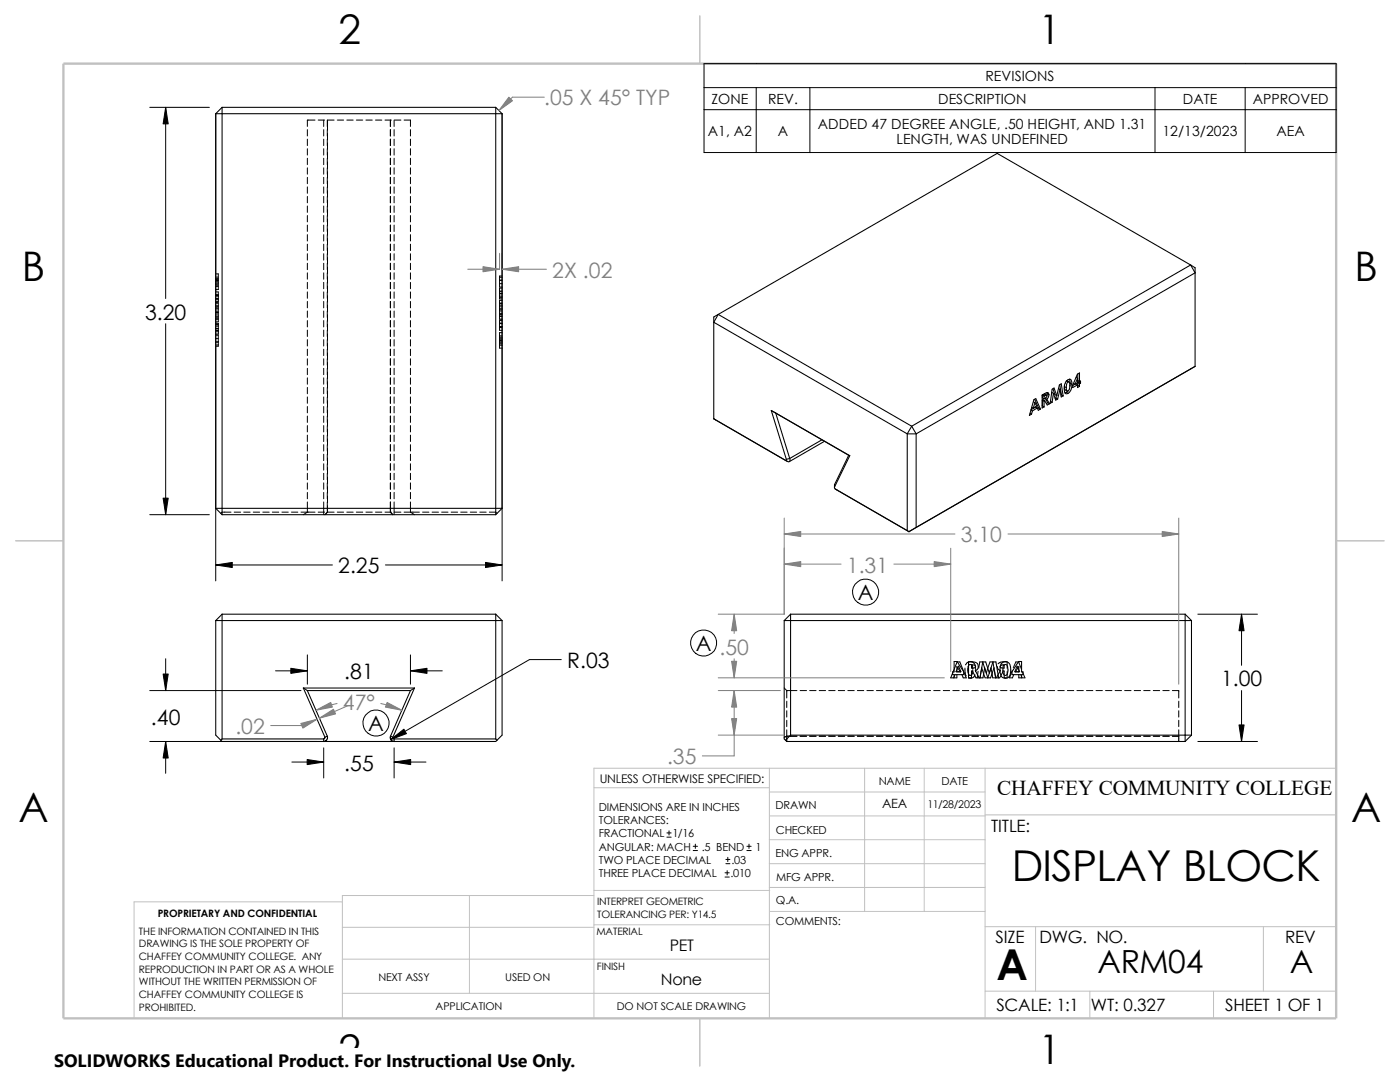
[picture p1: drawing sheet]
<svg xmlns="http://www.w3.org/2000/svg" width="279mm" height="216mm" viewBox="0 0 279 216" stroke-linecap="round" stroke-linejoin="round" font-family="sans-serif">
<g fill="none" stroke="#c0c0c0" stroke-width=".2">
<path d="M118.5 157.2h35M153.5 153.3v49.9M153.5 158h43.1M172.6 153.3v28.6M184.4 153.3v28.6M196.6 153.3v49.9M266.7 153.3h-148.2v49.9M68.3 180h-41.5v23.2M93.7 178.7v19.5M118.5 178.7h-50.2v24.5M118.5 177.7h35.1M153.5 167.6h43.1"/>
<path d="M153.5 162.8h43.1M153.5 172.3h43.1M153.5 177.1h43.1M196.6 162.6h70.1M68.3 198.2h85.2M68.3 191.4h85.2M68.3 185h50.2M118.5 184.5h35.1M153.6 181.9h43M196.6 197.8h70.1M196.6 184.9h70.1M206.7 184.9v12.9"/>
<path d="M217.5 197.8v5.4M242.2 197.8v5.4M252.1 184.9v12.9"/>
</g>
<path d="M139.7 3.2v9.5M3.1 107.9h9.6M266.7 107.9h9.5M139.7 203.2v9.5" fill="none" stroke="#c0c0c0" stroke-width=".21"/>
<path d="M12.7 12.7h254v190.5h-254z" fill="none" stroke="#c0c0c0" stroke-width=".47"/>
<g fill="none" stroke="#000" stroke-width=".21">
<path d="M43.1 22.7v78.7M43.1 22.7h57.1M44.3 21.4v81.3M44.3 21.4h54.6M44.3 21.4l-1.2 1.3M98.9 21.4v81.3M98.9 21.4l1.3 1.3M100.2 22.7v78.7M237.6 52.9l.9 1.5-55.7 32.2M237.6 52.9l-55.7 32.1M237.6 52.9l.9 .5v19.7M237.6 52.9l-38.6-22.3-55.7 32.1"/>
<path d="M143.3 62.7l38.6 22.3M143.3 62.7l-.8 1.6 38.6 22.3M143.3 62.7l-.8 .5v20.4M206.5 79.7l.8 1.7M208 79.4l.4 .2M208.2 78.8l.3-.1 .4 .2M208.2 78.8l-.2 .1 .4 .1M208.2 78.8l.3 .2M208.4 79v.6M208.5 79l.3-.2a.24 .24 0 0 1 .2 .3 .24 .24 0 0 1-.2 .2l-.3 .2M208.5 80l-.1 .1M208.5 80l.5 .8 .5-.2"/>
<path d="M208.5 80l-.3-.2h-.2l.4 .3M208.5 79h-.1M208.5 79.5l-.1 .1M208.6 79.5l.5 .8M208.6 79.5l.3 .2M208.9 79.7l.6 .9M208.9 78.3l.1 .3M209 78.6l-.1 .3M209 78.6l.3 .2M209.3 78.8l-.1 .5-.3 .4M209.3 78.8v-.4l-.3-.1-1 .5v2.6l.4-.2M209.9 78.3l.3 .2"/>
<path d="M210.1 77.6l.4 1.1 .4 .3M210.2 78.5l-.2 1.8M210.2 78.5l.5 1.3 .4-.2M210.7 79.4l-.1 .1M210.7 79.4l.4 .2M210.8 78.9l-.1 .5M210.9 79l.5-2.2 .4-.2 .4 2.4M210.9 79l-.5-1.6-.4 .3-.4 2.8 .4-.2M211.2 77.5l.3 .2M211.5 76.8l.3 2M211.5 77.7l.3 1.5 .4-.2M211.5 77.7l-.4 1.9"/>
<path d="M211.8 78.8h-.1M211.8 78.8l.4 .2M212.4 77.1l.1 .5 .5 .4M212.4 76.9v.2M212.4 77.1l.4 .2M212.8 78.3l-.3 .1M212.8 76l.6 .2M212.8 78.3l.3 .2M212.9 76l.2 .2M213.1 78l-.3 .3M213.1 76.2h.2a1.49 1.49 0 0 1-.2 1.9l-.2-.2-.1-.6M213.1 76.2l-.2 .3-.1 .8"/>
<path d="M213.4 75.6l.2 .9M213.6 76.5l-.1 .6M213.6 76.5l.3 .2M213.9 76.7a.82 .82 0 0 0-.4-1.1 1.96 1.96 0 0 0-.9 2.9h.5M213.9 76.7l-.2 1.2-.6 .6M214.2 76.5l.3 .2M214.8 75.3l.3 .2M215.1 75.5v.9l-.6 .3M215.1 76.8v.5l.3-.2M215.1 76.8l-.4-.2-.6 .3M215.1 75.5l-.6 1.2M215.1 74.6v1.3l.3 .2"/>
<path d="M215.1 76.4v.5M215.1 76.9h.1M215.1 76.9l.3 .2M215.1 76.4l.3 .2M215.3 76v.2M215.3 76.2l-.2 .2M215.3 76.2l.3 .3M215.4 76.1v-1.7l-.4 .3-.9 2.2v.4l1-.5M215.4 76.6v.5M215.4 76.1l.2-.1v.5M215.6 76.5l-.2 .1M238.5 73.1l-55.7 32.1"/>
<path d="M238.5 73.1l-57.1 33M142.5 83.6l14.6 8.5M142.5 83.6l.3 .2M142.5 83.6h.1M153.9 81.9l15.7 9M153.9 81.9l3 9.8M153.9 81.9l.9 .5 2.8 9.1M156.9 91.7v.2h-.1l.3 .2M157.6 91.5l-.7 .2M157.6 91.5a.38 .38 0 0 1 0 .5 .38 .38 0 0 1-.5 .1M164 87.8l-6.4 3.7M164.5 88.1l-7 4"/>
<path d="M166.5 97.2l.2 .4M166.6 96.6l-.1 .7M166.6 96.6l-.1 .6M166.7 97.6l14.7 8.5M166.7 97.6l.3 .2M169.6 90.9l-3.1 6.3M169.6 90.9l-.2-.1-2.8 5.8M181.1 86.6h1.7M181.1 86.6v19.3l.3 .2M181.9 85l-.8 1.6M181.9 85l.9 1.6M182.8 86.6v18.6"/>
<path d="M205.6 82.5l.3 .1M205.7 81.8l.3 .2M205.9 81.3l.3 .1M206 82l-.1 .6M206.2 80.2l.3 .1M206.5 80.3l-.3 1.1M206.5 80.3l.4 .7-.7 .4M207 81.4l-1 .6M207 81.4l.2 .5 .4-.3M207 81.4l-.3-.2-.9 .5M207.3 81.4l-.2 .1M207.3 81.4l.3 .2"/>
<path d="M207.6 81.6l-.9-2.1-.4 .3-.9 3.1 .5-.3M208 81h.1M208 81l.4 .2M208.4 80.1v1.1M209.1 80.3l-.3 .2M209.1 80.3l.4 .3M209.6 80.1l.4 .2M43.1 101.4h57.1M43.1 101.4l1.2 1.3M44.3 102.7h54.6M100.2 101.4l-1.3 1.3M181.4 106.1h.1"/>
<path d="M182.8 105.2l-1.4 .9M43.1 123.8v22.9l1.2 1.3h54.6l1.3-1.3v-22.9M43.1 123.8h57.1M44.3 122.6v24.8M44.3 122.6l-1.2 1.2M44.3 122.6h54.6M60.5 137.3h22.2M60.5 137.3l4.4 9.8 .4-.2M60.5 137.3l.8 .5M61.3 137.8h20.6M61.3 137.8l4 9.1M81.9 137.8l-4 9.1"/>
<path d="M82.7 137.3l-4.3 9.8M82.7 137.3l-.8 .5M98.9 122.6v24.8M98.9 122.6l1.3 1.2M156.5 123.8v23.6l.5 .6h79.5M156.5 123.8h81.3M157.8 122.6h78.7M157.8 122.6v24.1M157.8 122.6l-1.3 1.2M191 132.1h.6l1.2 3.2h-.6l-.2-.7h-1.4l-.3 .7h-.6zM191.3 132.9l.5 1.1h-1zM193.3 132.1h.7a.93 .93 0 0 1 1.2 .5 .93 .93 0 0 1-.6 1.2l.8 1.5h-.6l-.7-1.4h-.2v1.4h-.6z"/>
<path d="M193.9 132.7a.48 .48 0 0 1 .6 0 .48 .48 0 0 1 .1 .5l-.7 .1zM196.1 132.1h.6l.7 2.2 .8-2.2h.6l.5 3.2h-.6l-.3-2-.7 2h-.6l-.6-2-.3 2h-.6zM200 132.2a1 1 0 0 1 1.1-.1 1 1 0 0 1 .6 1 2.51 2.51 0 0 1-.5 2.1l-.5 .1a1 1 0 0 1-1.1-1v-.6a1.58 1.58 0 0 1 .4-1.5zM200.2 132.8l.3-.2h.3a1.74 1.74 0 0 1 0 2.1l-.1 .1a.73 .73 0 0 1-.5-1.1zM203.3 132h.6v2.1h.3v.5h-.3v.7h-.6v-.7h-1.3v-.6zM203.3 133v1.1h-.7zM236.5 122.6v25.4M236.5 122.6l1.3 1.2M237.8 123.8v22.9M44.3 147.4l-.2 .3M44.3 147.4h20.3M64.8 147.1v.2l-.2 .1"/>
<path d="M65.3 146.9v.5l-.3 .5-.4 .1v-.6M77.9 146.9v.5l.2 .4 .6 .2v-.6M77.9 146.9l.5 .2M78.4 147.1v.2l.3 .1M78.7 147.4h20.2M98.9 147.4l.3 .3M157.8 146.7l-1 1M157.8 146.7h80M237.8 146.7l-1.3 1.3"/>
</g>
<g fill="none" stroke="#000" stroke-width=".2">
<path d="M140.5 12.7h126.2v17.7h-126.2zM140.5 17.5h126.2M150.9 17.5v12.9M161.6 17.5v12.9M230.5 17.5v12.9M248.5 17.5v12.9M29.9 21.4h11.9M33.1 21.4v38.2M43.1 22.7v93.2M61.3 25.9v1.2M61.3 27.8v1.2M61.3 29.7v1.2"/>
<path d="M61.3 31.6v1.3M61.3 33.5v1.3M61.3 35.4v1.3M61.3 37.3v1.3M61.3 39.2v1.3M62.9 24h-1.6v1.2M63.5 24h1.3M64.6 24v1.2M64.6 25.9v1.2M64.6 27.8v1.2M64.6 29.7v1.2M64.6 31.6v1.3"/>
<path d="M64.6 33.5v1.3M64.6 35.4v1.3M64.6 37.3v1.3M64.6 39.2v1.3M65.3 24v1.2M65.3 25.9v1.2M65.3 27.8v1.2M65.3 29.7v1.2M65.3 31.6v1.3M65.3 33.5v1.3M65.3 35.4v1.3M65.3 37.3v1.3"/>
<path d="M65.3 39.2v1.3M65.4 24v2M65.4 26.6v1.3M65.4 28.5v1.3M65.4 30.4v1.3M65.4 32.3v1.3M65.4 34.2v1.3M65.4 36.2v1.2M65.4 38.1v1.2M65.4 40v1.2M65.4 24h1.3M67.3 24h1.3"/>
<path d="M69.2 24h1.3M71.1 24h1.3M73 24h1.3M74.9 24h1.3M76.8 24h1.3M77.9 24v1.2M77.9 25.9v1.2M77.9 27.8v1.2M77.9 29.7v1.2M77.9 31.6v1.3M77.9 33.5v1.3M77.9 35.4v1.3"/>
<path d="M77.9 37.3v1.3M77.9 39.2v1.3M78.7 24v1.2M78.7 25.9v1.2M78.7 27.8v1.2M78.7 29.7v1.2M78.7 31.6v1.3M78.7 33.5v1.3M78.7 35.4v1.3M78.7 37.3v1.3M78.7 39.2v1.3M78.7 24h1.3"/>
<path d="M80.6 24h1.3v1.2M81.9 25.9v1.2M81.9 27.8v1.2M81.9 29.7v1.2M81.9 31.6v1.3M81.9 33.5v1.3M81.9 35.4v1.3M81.9 37.3v1.3M81.9 39.2v1.3M100.2 22.7v93.2M140.5 21.9h126.2M43.1 54.7h.5v3.1h-.5"/>
<path d="M43.1 58.3h.5v1.9M43.1 56.5h.5M43.1 56h.5M43.1 58.9h.5M43.1 58.8h.5M43.1 59h.5M43.1 59.6h.5M43.1 55.8h.5M43.1 56.2h.5M43.1 56.7h.5M43.1 59.7h.5M43.1 55.3h.5"/>
<path d="M43.1 55.5h.5M43.1 56.9h.5M43.1 57.1h.5M61.3 41.1v1.3M61.3 43v1.3M61.3 44.9v1.3M61.3 46.8v1.3M61.3 48.7v1.3M61.3 50.6v1.3M61.3 52.5v1.3M61.3 54.4v1.3M61.3 56.3v1.3"/>
<path d="M61.3 58.3v1.2M64.6 41.1v1.3M64.6 43v1.3M64.6 44.9v1.3M64.6 46.8v1.3M64.6 48.7v1.3M64.6 50.6v1.3M64.6 52.5v1.3M64.6 54.4v1.3M64.6 56.3v1.3M64.6 58.3v1.2M65.3 41.1v1.3"/>
<path d="M65.3 43v1.3M65.3 44.9v1.3M65.3 46.8v1.3M65.3 48.7v1.3M65.3 50.6v1.3M65.3 52.5v1.3M65.3 54.4v1.3M65.3 56.3v1.3M65.3 58.3v1.2M65.4 41.9v1.2M65.4 43.8v1.2M65.4 45.7v1.2"/>
<path d="M65.4 47.6v1.3M65.4 49.5v1.3M65.4 51.4v1.3M65.4 53.3v1.3M65.4 55.2v1.3M65.4 57.1v1.3M65.4 59v1.3M77.9 41.1v1.3M77.9 43v1.3M77.9 44.9v1.3M77.9 46.8v1.3M77.9 48.7v1.3"/>
<path d="M77.9 50.6v1.3M77.9 52.5v1.3M77.9 54.4v1.3M77.9 56.3v1.3M77.9 58.3v1.2M78.7 41.1v1.3M78.7 43v1.3M78.7 44.9v1.3M78.7 46.8v1.3M78.7 48.7v1.3M78.7 50.6v1.3M78.7 52.5v1.3"/>
<path d="M78.7 54.4v1.3M78.7 56.3v1.3M78.7 58.3v1.2M81.9 41.1v1.3M81.9 43v1.3M81.9 44.9v1.3M81.9 46.8v1.3M81.9 48.7v1.3M81.9 50.6v1.3M81.9 52.5v1.3M81.9 54.4v1.3M81.9 56.3v1.3"/>
<path d="M81.9 58.3v1.2M99.7 55.3h.5M99.7 55.9h.5M99.7 58.6h.5M99.7 59.4h.5M99.7 58.1h.5M99.7 59.1h.5M99.7 56.6h.5M99.7 58.2h.5M100.2 55.1h-.5v2.2h.5M100.2 57.5h-.5v2.1h.5M100.2 59.9h-.5v3.8h.5"/>
<path d="M33.1 64.6v38.1M43.1 60.2h.5l-.5 .1M43.1 60.5h.5v3.7h-.5M43.1 64.5h.5v2.2h-.5M43.1 66.9h.5v2.2h-.5M43.1 65.6h.5M43.1 68.2h.5M43.1 68.8h.5M43.1 61.6h.5M43.1 61h.5M43.1 62.4h.5M43.1 63.1h.5"/>
<path d="M43.1 63.7h.5M43.1 64.8h.5M43.1 65.1h.5M43.1 66.1h.5M43.1 67.6h.5M43.1 61.4h.5M43.1 62.1h.5M43.1 62.7h.5M43.1 63.3h.5M43.1 63.6h.5M43.1 66h.5M61.3 60.2v1.2"/>
<path d="M61.3 62.1v1.2M61.3 64v1.2M61.3 65.9v1.2M61.3 67.8v1.2M61.3 69.7v1.3M61.3 71.6v1.3M61.3 73.5v1.3M61.3 75.4v1.3M61.3 77.3v1.3M61.3 79.2v1.3M64.6 60.2v1.2M64.6 62.1v1.2"/>
<path d="M64.6 64v1.2M64.6 65.9v1.2M64.6 67.8v1.2M64.6 69.7v1.3M64.6 71.6v1.3M64.6 73.5v1.3M64.6 75.4v1.3M64.6 77.3v1.3M64.6 79.2v1.3M65.3 60.2v1.2M65.3 62.1v1.2M65.3 64v1.2"/>
<path d="M65.3 65.9v1.2M65.3 67.8v1.2M65.3 69.7v1.3M65.3 71.6v1.3M65.3 73.5v1.3M65.3 75.4v1.3M65.3 77.3v1.3M65.3 79.2v1.3M65.4 60.9v1.3M65.4 62.8v1.3M65.4 64.7v1.3M65.4 66.6v1.3"/>
<path d="M65.4 68.5v1.3M65.4 70.4v1.3M65.4 72.3v1.3M65.4 74.3v1.2M65.4 76.2v1.2M65.4 78.1v1.2M65.4 80v1.2M77.9 60.2v1.2M77.9 62.1v1.2M77.9 64v1.2M77.9 65.9v1.2M77.9 67.8v1.2"/>
<path d="M77.9 69.7v1.3M77.9 71.6v1.3M77.9 73.5v1.3M77.9 75.4v1.3M77.9 77.3v1.3M77.9 79.2v1.3M78.7 60.2v1.2M78.7 62.1v1.2M78.7 64v1.2M78.7 65.9v1.2M78.7 67.8v1.2M78.7 69.7v1.3"/>
<path d="M78.7 71.6v1.3M78.7 73.5v1.3M78.7 75.4v1.3M78.7 77.3v1.3M78.7 79.2v1.3M81.9 60.2v1.2M81.9 62.1v1.2M81.9 64v1.2M81.9 65.9v1.2M81.9 67.8v1.2M81.9 69.7v1.3M81.9 71.6v1.3"/>
<path d="M81.9 73.5v1.3M81.9 75.4v1.3M81.9 77.3v1.3M81.9 79.2v1.3M99.7 64v1.9h.5M99.7 68.9h.5M99.7 61.1h.5M99.7 63.1h.5M99.7 60.5h.5M99.7 61.8h.5M99.7 62.5h.5M99.7 65.3h.5"/>
<path d="M99.7 68.2h.5M99.7 67.7h.5M99.7 65.2h.5M99.7 64.6h.5M99.7 65.4h.5M99.7 67.9h.5M99.7 67.5h.5M99.7 68.4h.5M99.7 64h.5M99.7 61.5h.5M99.7 60.9h.5M99.7 62.7h.5"/>
<path d="M99.7 62.1h.5M99.7 64.5h.5M99.7 67.3h.5M99.7 67h.5M99.7 68.6h.5M100.2 63.8l-.5 .1M100.2 66.4h-.5v3.1h.5M61.3 81.1v1.3M61.3 83v1.3M61.3 84.9v1.3M61.3 86.8v1.3M61.3 88.7v1.3"/>
<path d="M61.3 90.6v1.3M61.3 92.5v1.3M61.3 94.4v1.3M61.3 96.4v1.2M61.3 98.3v1.2M64.6 81.1v1.3M64.6 83v1.3M64.6 84.9v1.3M64.6 86.8v1.3M64.6 88.7v1.3M64.6 90.6v1.3M64.6 92.5v1.3"/>
<path d="M64.6 94.4v1.3M64.6 96.4v1.2M64.6 98.3v1.2M65.3 81.1v1.3M65.3 83v1.3M65.3 84.9v1.3M65.3 86.8v1.3M65.3 88.7v1.3M65.3 90.6v1.3M65.3 92.5v1.3M65.3 94.4v1.3M65.3 96.4v1.2"/>
<path d="M65.3 98.3v1.2M65.4 81.9v1.2M65.4 83.8v1.2M65.4 85.7v1.3M65.4 87.6v1.3M65.4 89.5v1.3M65.4 91.4v1.3M65.4 93.3v1.3M65.4 95.2v1.3M65.4 97.1v1.3M65.4 99v1.3M77.9 81.1v1.3"/>
<path d="M77.9 83v1.3M77.9 84.9v1.3M77.9 86.8v1.3M77.9 88.7v1.3M77.9 90.6v1.3M77.9 92.5v1.3M77.9 94.4v1.3M77.9 96.4v1.2M77.9 98.3v1.2M78.7 81.1v1.3M78.7 83v1.3M78.7 84.9v1.3"/>
<path d="M78.7 86.8v1.3M78.7 88.7v1.3M78.7 90.6v1.3M78.7 92.5v1.3M78.7 94.4v1.3M78.7 96.4v1.2M78.7 98.3v1.2M81.9 81.1v1.3M81.9 83v1.3M81.9 84.9v1.3M81.9 86.8v1.3M81.9 88.7v1.3"/>
<path d="M81.9 90.6v1.3M81.9 92.5v1.3M81.9 94.4v1.3M81.9 96.4v1.2M81.9 98.3v1.2M29.9 102.7h11.9M43.1 112.7h23.2M46.1 102.2h-1.8l-.2 .2M46.7 102.2h1.3M48.6 102.2h1.3M50.5 102.2h1.3M52.5 102.2h1.2"/>
<path d="M54.4 102.2h1.2M56.3 102.2h1.2M58.2 102.2h1.2M60.1 102.2h2.8M61.3 100.2v2l-.8 .5M63.5 102.2h1.3M64.6 100.2v2.5M65.3 100.2v2l-.4 .5 .5-.5v-1.3M65.4 102.2h1.3M67.3 102.2h1.3M69.2 102.2h1.3M71.1 102.2h1.3"/>
<path d="M73 102.2h1.3M74.9 102.2h1.3M76.8 102.2h1.3M76.9 112.7h23.3M77.9 100.2v2l.5 .5-.5-.5v-2M78.7 100.2v2.5M78.7 102.2h1.3M80.6 102.2h3.1M81.9 100.2v2l.8 .5M84.3 102.2h1.3M86.2 102.2h1.3M88.1 102.2h1.3"/>
<path d="M90 102.2h1.3M91.9 102.2h1.3M93.9 102.2h1.2M95.8 102.2h1.2M97.7 102.2h1.2l.3 .2M29.9 137.8h30.2M33.1 131.4v6.4M55 133.9h6.3M61.3 130.7v5.8M81.9 130.7v5.8M81.9 133.9h6.4M112 131.6h-6.3l-27.7 16"/>
<path d="M156.5 137.3l.5 .5M157 137.8v1.5M157 139.9v1.3M157 137.8h2M159.7 137.8h1.3M161.6 137.8h1.3M163.5 137.8h1.3M165.4 137.8h1.3M167.3 137.8h1.3M169.2 137.8h1.3M171.1 137.8h1.3M173 137.8h1.3"/>
<path d="M174.9 137.8h1.3M176.8 137.8h1.3M178.7 137.8h1.3M180.6 137.8h1.3M182.5 137.8h1.3M184.4 137.8h1.3M186.4 137.8h1.2M188.3 137.8h1.2M190.2 137.8h1.2M191 134.6v.7h-.6v-.7h-.3v-.5h.3v-2.1h.6l1.3 2v.6h-.3M191 133l.7 1.1h-.7zM192.1 137.8h1.2"/>
<path d="M192.6 133.3v.9l.2 .7M192.7 132.7a1 1 0 0 1 1.1-.7 1 1 0 0 1 .8 1l.1 1M193.5 132.6a1.65 1.65 0 0 0 0 2.1l.1 .1M193.6 132.6l.5 .2v.8M194 137.8h1.2M194.1 133.7a.78 .78 0 0 1-.5 1M194.6 134.6a.87 .87 0 0 1-1.3 .7M195.2 133.9l-.2 1.4M195.3 133.3l.2-1.2h.6l.7 2.2 .8-2.2h.6l.2 1.2M195.9 137.8h1.2M197.8 137.8h1.3M198.5 134l.2 1.3h-.6l-.3-2-.7 2h-.5l-.7-2-.3 2h-.2"/>
<path d="M199.1 133a.75 .75 0 0 0 .5 .8l-.7 1.5M199.2 132.5l.1-.1a1.96 1.96 0 0 1 1.7-.3v1.2M199.7 137.8h1.3M199.7 132.8l.7-.1v.6l-.8-.1zM201 134v1.3h-.6v-1.4h-.2l-.7 1.4h-.2M201.6 137.8h1.3M202 133.8l-.5 1.5h.6l.2-.7M203 132.9l.5 1.1h-1zM203.3 132.1h-.6l-.5 1.1M203.3 132l.5 1.5M203.5 137.8h1.3M204 134.1l.6 1.2h-.6l-.3-.7h-.4"/>
<path d="M205.4 137.8h1.3M207.3 137.8h1.3M209.2 137.8h1.3M211.1 137.8h1.3M213 137.8h1.3M214.9 137.8h1.3M216.8 137.8h1.3M218.7 137.8h1.3M220.6 137.8h1.3M222.5 137.8h1.3M224.5 137.8h1.2M226.4 137.8h1.2"/>
<path d="M228.3 137.8h1.2M230.2 137.8h1.2M232.1 137.8h1.2M234 137.8h1.2v1.5M235.2 139.9v1.3M239.1 122.6h11.9M247.8 122.6v10.2M247.8 137.8v10.2M29.9 148h33.4M33.1 148v6.3M58.3 152.1h6.3M64.6 149.2v6"/>
<path d="M78.7 149.2v6M78.7 152.1h6.3M157 141.8v1.3M157 143.7v1.3M157 145.6v2.4M159 146.9h-2l-.5 .2M159.7 146.9h1.3M161.6 146.9h1.3M163.5 146.9h1.3M165.4 146.9h1.3M167.3 146.9h1.3M169.2 146.9h1.3"/>
<path d="M171.1 146.9h1.3M173 146.9h1.3M174.9 146.9h1.3M176.8 146.9h1.3M178.7 146.9h1.3M180.6 146.9h1.3M182.5 146.9h1.3M184.4 146.9h1.3M186.4 146.9h1.2M188.3 146.9h1.2M190.2 146.9h1.2M192.1 146.9h1.2"/>
<path d="M194 146.9h1.2M195.9 146.9h1.2M197.8 146.9h1.3M199.7 146.9h1.3M201.6 146.9h1.3M203.5 146.9h1.3M205.4 146.9h1.3M207.3 146.9h1.3M209.2 146.9h1.3M211.1 146.9h1.3M213 146.9h1.3M214.9 146.9h1.3"/>
<path d="M216.8 146.9h1.3M218.7 146.9h1.3M220.6 146.9h1.3M222.5 146.9h1.3M224.5 146.9h1.2M226.4 146.9h1.2M228.3 146.9h1.2M230.2 146.9h1.2M232.1 146.9h1.2M234 146.9h1.2M235.2 141.8v1.3M235.2 143.7v1.3"/>
<path d="M235.2 145.6v2.4M239.1 148h11.9M133.1 167h.8M133.1 166.2h.8M133.5 165.8v.8M138.3 169.7h.9M138.3 168.9h.9M138.8 168.4v.9M144.7 175h.8M144.7 174.2h.8M144.9 172.3h.8M144.9 171.5h.8"/>
<path d="M145.1 173.7v.9M145.2 171.1v.8M149.1 169.7h.8M149.1 168.9h.8M149.5 168.4v.9"/>
<circle cx="172.8" cy="118.1" r="2.61"/>
<circle cx="140.4" cy="128.3" r="2.61"/>
<circle cx="75" cy="144.3" r="2.61"/>
</g>
<g fill="none" stroke="#808080" stroke-width=".2">
<path d="M108.6 19.4h-6.3l-2.7 2.7M93.3 53.7h6.4M99.7 50.5v3.3M100.2 50.5v3.3M100.2 53.7h8.9M156.5 103.4v19.2h-13.2M156.5 112.6h11.4M156.5 106.6h34.1M178.4 112.6h11.3M189.7 109.4v24.6M201.2 106.6h34M235.2 103.4v33.1"/>
<path d="M143.3 135.3h45.2M143.3 137.8h12.4M146.5 122.6v3.8M146.5 131.4v3.9M146.5 137.8v13h-6.3M63.3 143.5l-2.9 1.3h-6.4M67.3 140.4l-2.2 .5-2.1 .8M69.6 140.8l-5.8 2.5M76 140.4l2.1 .5 2.1 .8M143.3 146.7h13.2"/>
</g>
<g fill="#808080" stroke="#808080" stroke-width=".2">
<path d="M63.8 143.3l2.7-1.8 .5 1z"/>
<path d="M60 144.4l3.3-.9-2.8 1.8z"/>
<path d="M77.3 140.2l2.9 1.5-3.3-.6z"/>
<path d="M63 141.7l3-1.5 .3 .9z"/>
<path d="M186.4 112.1l3.3 .5-3.3 .5z"/>
<path d="M156.5 112.6l3.3-.5v1z"/>
<path d="M146 132h1l-.5 3.3z"/>
<path d="M146.5 122.6l.5 3.3h-1z"/>
<path d="M156.5 106.6l3.3-.6v1.1z"/>
<path d="M231.9 106l3.3 .6-3.3 .5z"/>
<path d="M146.5 137.8l.5 3.3h-1z"/>
<path d="M146 143.4h1l-.5 3.3z"/>
<path d="M101.6 19.4l.7 .7-2.7 2z"/>
<path d="M96.4 53.2l3.3 .5-3.3 .5z"/>
<path d="M100.2 53.7l3.3-.5v1z"/>
</g>
<g fill="#000" stroke="#000" stroke-width=".2">
<path d="M33.1 21.4l.5 3.3h-1zM32.6 99.4h1l-.5 3.3zM43.1 112.7l3.3-.5v1zM96.9 112.2l3.3 .5-3.3 .5zM32.6 134.5h1l-.5 3.3zM58 133.3l3.3 .6-3.3 .5zM81.9 133.9l3.3-.6v1.1zM247.8 122.6l.5 3.3h-1zM33.1 148l.5 3.3h-1zM61.3 151.6l3.3 .5-3.3 .5zM78 147.6l2.6-2.1 .5 .9zM78.7 152.1l3.3-.5v1z"/>
<path d="M247.3 144.7h1l-.5 3.3z"/>
</g>
<path d="M10.8 209.2h104.1v6.7h-104.1z" fill="#fff"/>
<g font-size="8.5">
<text x="201.9" y="175.9">DISPLAY BLOCK</text>
<text x="198.8" y="195.5">A</text>
</g>
<g font-size="8.1">
<text x="67.6" y="8.8">2</text>
<text x="207.3" y="8.8">1</text>
<text x="4.4" y="56.1">B</text>
<text x="270.3" y="56.1">B</text>
<text x="3.7" y="164.1">A</text>
<text x="269.6" y="164.1">A</text>
<text x="67.6" y="212.3">2</text>
<text x="207.3" y="212.3">1</text>
</g>
<g font-size="6.4">
<text x="219" y="194.1">ARM04</text>
<text x="257.4" y="194.1">A</text>
</g>
<g font-size="4.2" fill="#808080">
<text x="108.6" y="21">.05 X 45° TYP</text>
<text x="110.2" y="55.4">2X .02</text>
<text x="191.8" y="108.2">3.10</text>
<text x="169" y="114.3">1.31</text>
<text x="68.4" y="141.6">47°</text>
<text x="47" y="146.5">.02</text>
<text x="133.1" y="152.5">.35</text>
</g>
<g font-size="4.2">
<text x="28.9" y="63.8">3.20</text>
<text x="67.5" y="114.4">2.25</text>
<text x="171.2" y="119.7">A</text>
<text x="138.9" y="129.9">A .50</text>
<text x="68.7" y="135.6">.81</text>
<text x="113.2" y="133.3">R.03</text>
<text x="243.7" y="136.9">1.00</text>
<text x="30.1" y="144.6">.40</text>
<text x="73.5" y="145.8">A</text>
<text x="68.7" y="153.8">.55</text>
<text x="199" y="158.7">CHAFFEY COMMUNITY COLLEGE</text>
</g>
<text font-size="3.6" x="10.8" y="213">SOLIDWORKS Educational Product. For Instructional Use Only.</text>
<g font-size="3.4">
<text x="197.8" y="166">TITLE:</text>
<text x="198.7" y="188.1">SIZE</text>
<text x="207.5" y="188.1">DWG. NO.</text>
<text x="256.5" y="188.2">REV</text>
<text x="198.8" y="201.7">SCALE: 1:1</text>
<text x="217.7" y="201.8">WT: 0.327</text>
<text x="244.5" y="201.7">SHEET 1 OF 1</text>
</g>
<g font-size="3.2">
<text x="133.7" y="189.8">PET</text>
<text x="131.9" y="196.6">None</text>
</g>
<g font-size="2.8">
<text x="196.7" y="16.2">REVISIONS</text>
<text x="142" y="20.7">ZONE</text>
<text x="153.3" y="20.7">REV.</text>
<text x="187.2" y="20.7">DESCRIPTION</text>
<text x="236.1" y="20.7">DATE</text>
<text x="250" y="20.7">APPROVED</text>
<text x="141.3" y="27.2">A1, A2</text>
<text x="155.3" y="27.2">A</text>
<text x="163.2" y="25.8">ADDED 47 DEGREE ANGLE, .50 HEIGHT, AND 1.31</text>
<text x="178.9" y="28.7">LENGTH, WAS UNDEFINED</text>
<text x="232" y="27.2">12/13/2023</text>
<text x="254.7" y="27.2">AEA</text>
</g>
<text font-size="2.5" x="176" y="161.3">AEA</text>
<text font-size="2.4" x="119.7" y="156.2">UNLESS OTHERWISE SPECIFIED:</text>
<g font-size="2.2">
<text x="119.5" y="161.8">DIMENSIONS ARE IN INCHES</text>
<text x="154.8" y="161.5">DRAWN</text>
<text x="175.4" y="156.7">NAME</text>
<text x="187.9" y="156.7">DATE</text>
<text x="119.5" y="164.4">TOLERANCES:</text>
<text x="119.5" y="167.1">FRACTIONAL 1/16</text>
<text x="154.8" y="166.3">CHECKED</text>
<text x="119.5" y="172.4">TWO PLACE DECIMAL</text>
<text x="119.5" y="169.8">ANGULAR: MACH</text>
<text x="140" y="169.8">.5 BEND</text>
<text x="146" y="172.4">.03</text>
<text x="150.8" y="169.8">1</text>
<text x="154.8" y="171">ENG APPR.</text>
<text x="119.5" y="175">THREE PLACE DECIMAL</text>
<text x="145.8" y="175">.010</text>
<text x="154.9" y="175.7">MFG APPR.</text>
<text x="154.9" y="184.7">COMMENTS:</text>
<text x="154.9" y="180.5">Q.A.</text>
</g>
<g font-size="2.1">
<text x="185.1" y="161.2">11/28/2023</text>
<text x="75.5" y="195.7">NEXT ASSY</text>
<text x="100.8" y="195.7">USED ON</text>
<text x="86.9" y="201.5">APPLICATION</text>
<text x="123.1" y="201.6">DO NOT SCALE DRAWING</text>
</g>
<g font-size="2">
<text x="31.5" y="183">PROPRIETARY AND CONFIDENTIAL</text>
<text x="119.2" y="180.6">INTERPRET GEOMETRIC</text>
<text x="119.2" y="183.1">TOLERANCING PER: Y14.5</text>
<text x="27.7" y="186.5">THE INFORMATION CONTAINED IN THIS</text>
<text x="27.7" y="189.1">DRAWING IS THE SOLE PROPERTY OF</text>
<text x="27.7" y="191.6">CHAFFEY COMMUNITY COLLEGE. ANY</text>
<text x="119" y="186.6">MATERIAL</text>
<text x="27.7" y="194.1">REPRODUCTION IN PART OR AS A WHOLE</text>
<text x="27.7" y="196.6">WITHOUT THE WRITTEN PERMISSION OF</text>
<text x="119.1" y="193.5">FINISH</text>
<text x="27.7" y="199.1">CHAFFEY COMMUNITY COLLEGE IS</text>
<text x="27.7" y="201.7">PROHIBITED.</text>
</g>
</svg>
